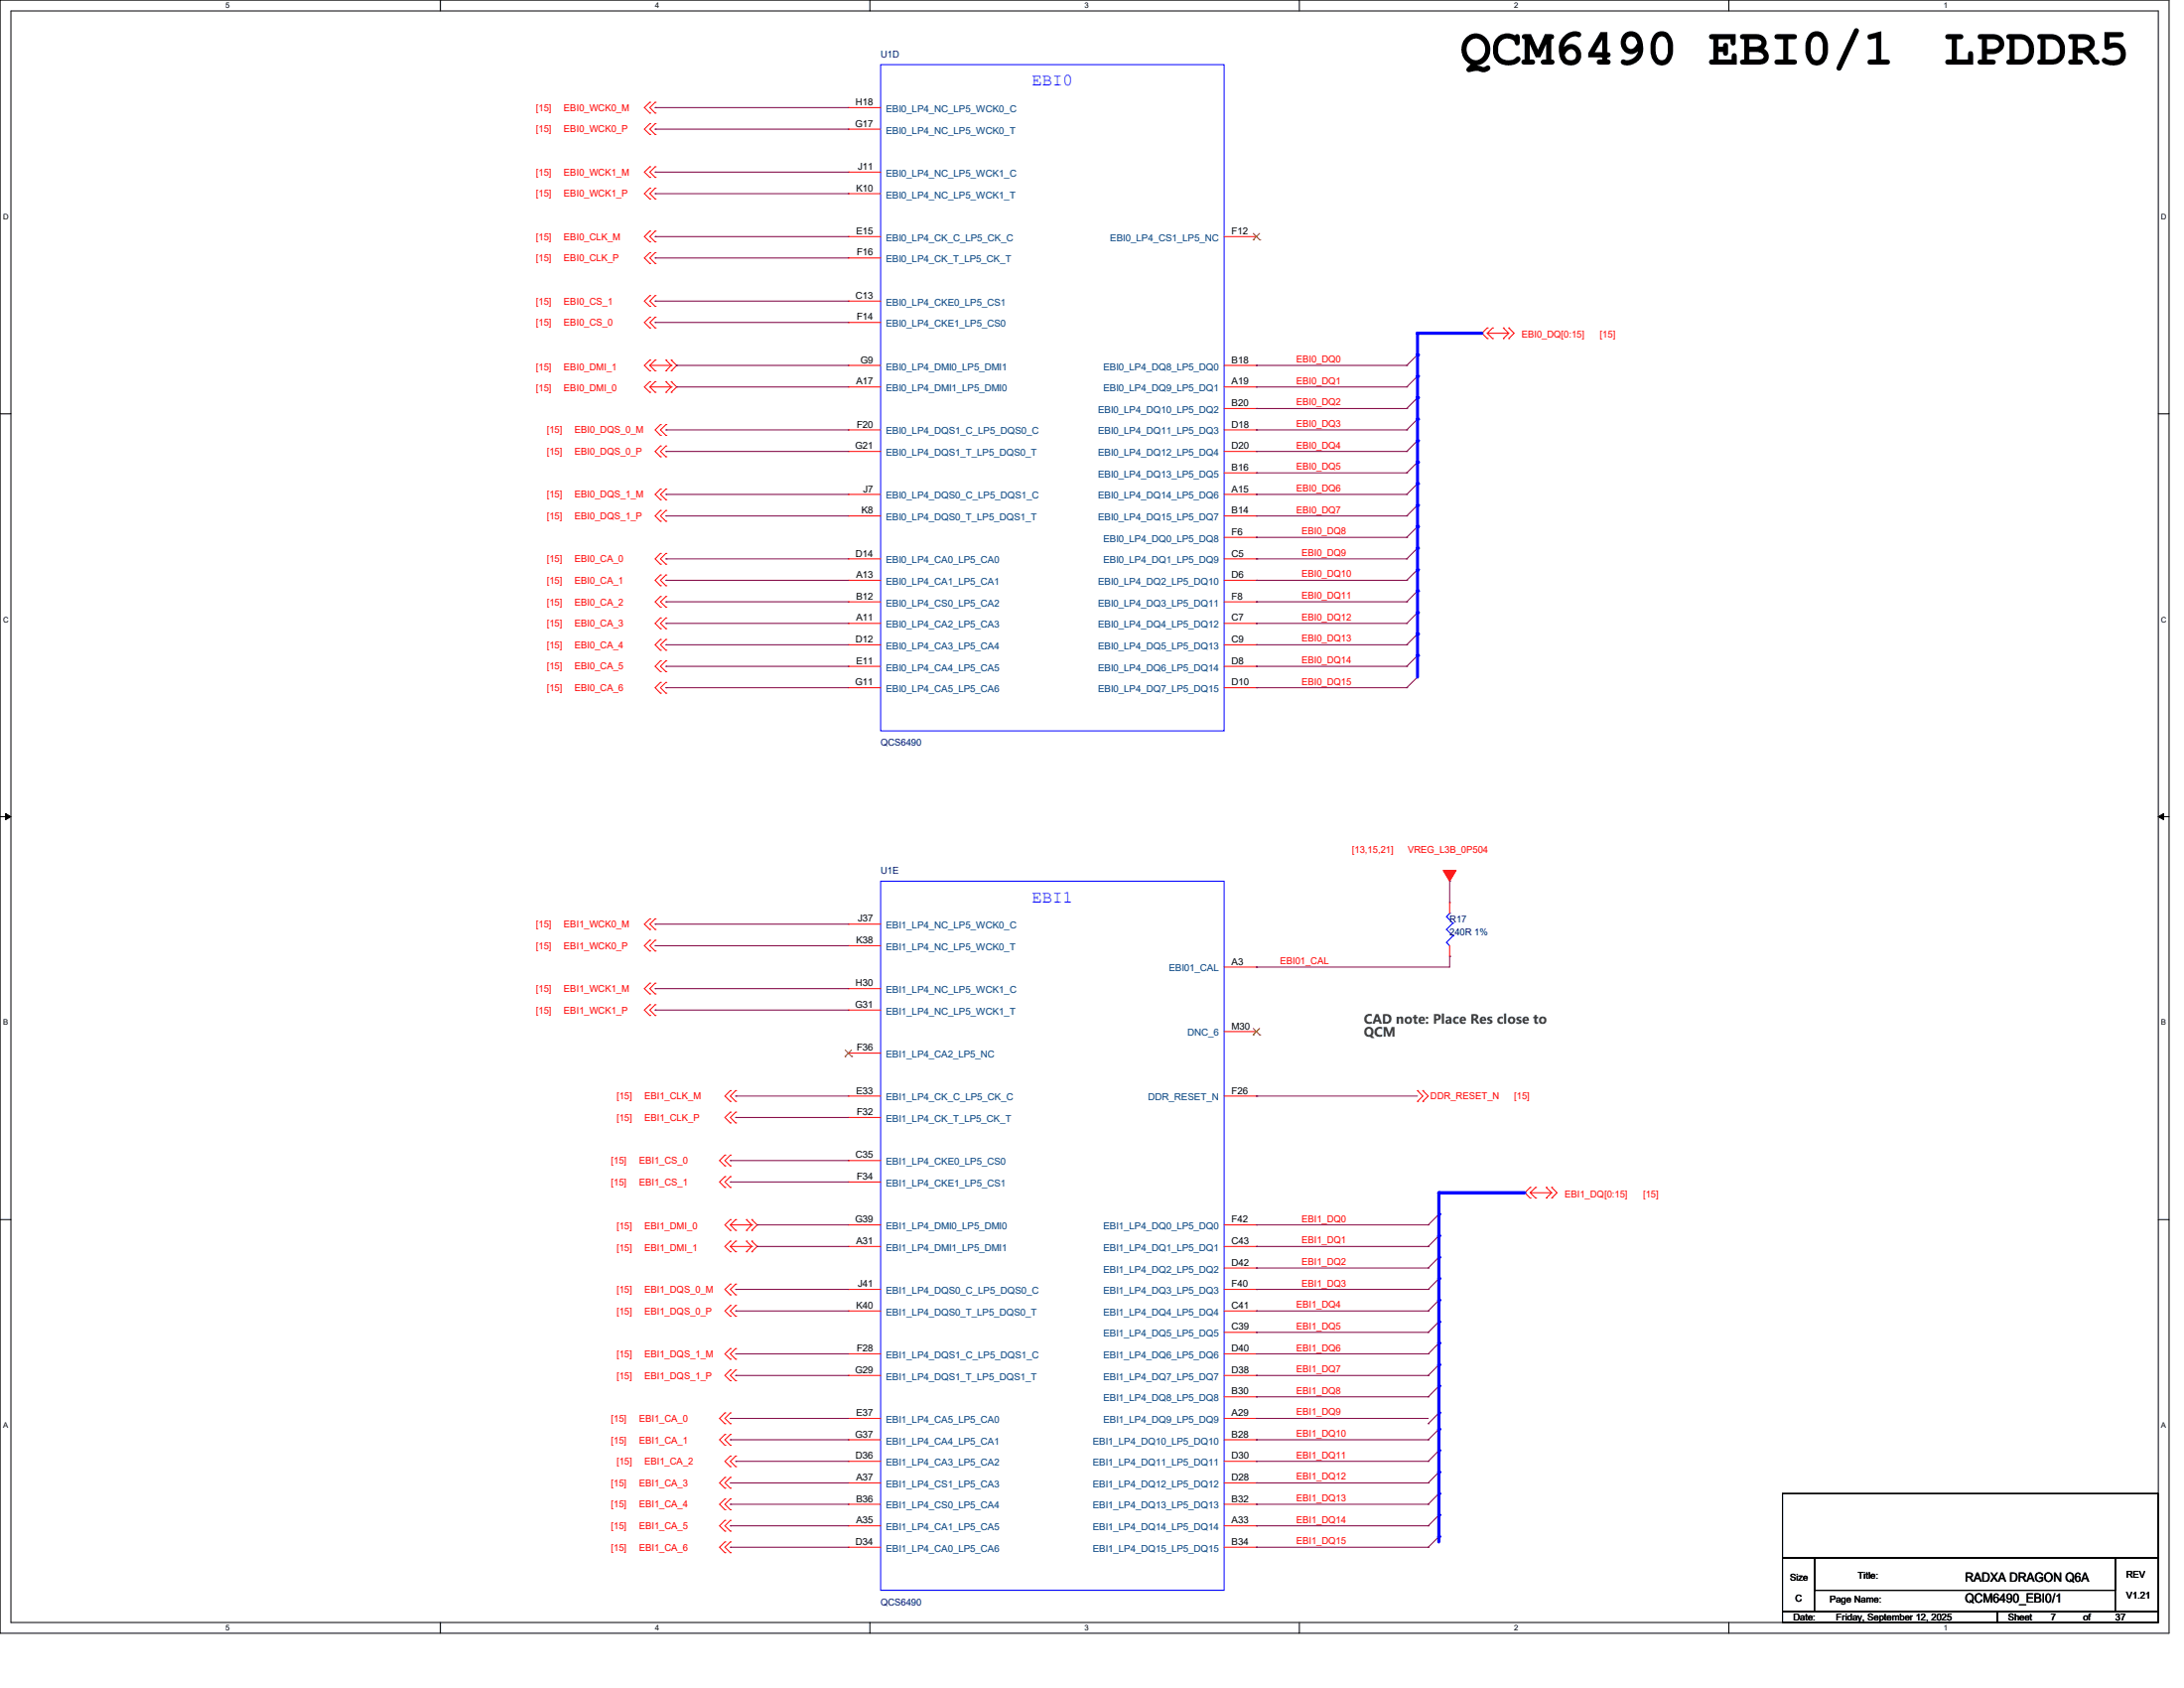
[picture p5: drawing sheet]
<svg xmlns="http://www.w3.org/2000/svg" width="558mm" height="431mm" viewBox="0 0 558 431" stroke-linecap="round" stroke-linejoin="round" font-family="sans-serif">
<g fill="none" stroke="#000" stroke-width=".25">
<path d="M0 0h554.2v417h-554.2zM2.8 2.8h548.6v411.5h-548.6zM112.5 0v2.8M222.2 0v2.8M332 0v2.8M441.7 0v2.8M0 105.7h2.8M551.4 105.7h2.8M0 208.5h2.8M1.4 207.7l1.4 .8-1.4 .8zM551.4 208.5l1.4-.8v1.6zM551.4 208.5h2.8"/>
<path d="M0 311.4h2.8M551.4 311.4h2.8M112.5 414.3v2.7M222.2 414.3v2.7M332 414.3v2.7M441.7 414.3v2.7"/>
</g>
<path d="M1.4 207.7l1.4 .8-1.4 .8zM551.4 208.5l1.4-.8v1.6z" fill="#000"/>
<path d="M368.7 222.2h3.3l-1.6 2.8z" fill-rule="evenodd" fill="#f00"/>
<g fill="none" stroke="#f00" stroke-width=".25">
<path d="M166 26.1h.1M166 28.9h.1M166 31.6h.1M166 34.3h.1M166 26.1l-1.4 1.4 1.4 1.4M166 31.6l-1.4 1.4 1.4 1.3M167.4 26.1h.1M167.4 28.9h.1M167.4 31.6h.1M167.4 34.3h.1M167.4 26.1l-1.4 1.4 1.4 1.4M167.4 31.6l-1.4 1.4 1.4 1.3"/>
<path d="M216.7 27.5h.1M216.7 33h.1M216.7 27.5h8.3M216.7 33h8.3M166 59h.1M166 42.6h.1M166 45.3h.1M166 48h.1M166 50.8h.1M166 59l-1.4 1.4 1.4 1.4M166 42.6l-1.4 1.3 1.4 1.4M166 48l-1.4 1.4 1.4 1.4"/>
<path d="M167.4 59h.1M167.4 42.6h.1M167.4 45.3h.1M167.4 48h.1M167.4 50.8h.1M167.4 59l-1.4 1.4 1.4 1.4M167.4 42.6l-1.4 1.3 1.4 1.4M167.4 48l-1.4 1.4 1.4 1.4M216.7 43.9h.1M216.7 49.4h.1M216.7 43.9h8.3M216.7 49.4h8.3"/>
<path d="M166 61.8h.1M166 64.5h.1M166 67.3h.1M166 75.5h.1M166 78.2h.1M166 64.5l-1.4 1.4 1.4 1.4M166 75.5l-1.4 1.4 1.4 1.3M167.4 61.8h.1M167.4 64.5h.1M167.4 67.3h.1M167.4 75.5h.1M167.4 78.2h.1"/>
<path d="M167.4 64.5l-1.4 1.4 1.4 1.4M167.4 75.5l-1.4 1.4 1.4 1.3M216.7 76.9h.1M216.7 60.4h.1M216.7 65.9h.1M216.7 76.9h8.3M216.7 60.4h8.3M216.7 65.9h8.3M312.8 60.4h8.2M321 60.4h.1M166 81h.1M166 83.7h.1"/>
<path d="M166 97.5h.1M166 91.9h.1M166 94.7h.1M166 81l-1.4 1.3 1.4 1.4M166 97.5l-1.4 1.3 1.4 1.4M166 98.8l1.4 1.4M166 98.8h5.5M166 91.9l-1.4 1.4 1.4 1.4M166 93.3l1.4 1.4M166 93.3h5.5M167.4 81h.1M167.4 83.7h.1"/>
<path d="M167.4 97.5h.1M167.4 91.9h.1M167.4 94.7h.1M167.4 81l-1.4 1.3 1.4 1.4M167.4 97.5l-1.4 1.3M167.4 91.9l-1.4 1.4M170.1 97.5h.1M170.1 91.9h.1M170.1 94.7h.1M170.1 97.5l1.4 1.3M170.1 91.9l1.4 1.4M171.5 97.5h.1"/>
<path d="M171.5 98.8h.1M171.5 94.7h.1M171.5 91.9h.1M171.5 93.3h.1M171.5 97.5l1.4 1.3-1.4 1.4M171.5 98.8l-1.4 1.4M171.5 91.9l1.4 1.4-1.4 1.4M171.5 93.3l-1.4 1.4M216.7 82.3h.1M216.7 93.3h.1M216.7 98.8h.1M216.7 98.8h8.3"/>
<path d="M216.7 93.3h8.3M216.7 82.3h8.3M312.8 98.8h8.2M312.8 93.3h8.2M321 93.3h.1M321 98.8h.1M380 86.4h.1M380 83.7h.1M380 85.1h.1M380 83.7l-1.4 1.4 1.4 1.3M380 85.1l1.3 1.3M380 85.1h5.5"/>
<path d="M381.3 83.7h.1M381.3 86.4h.1M381.3 83.7l-1.3 1.4M384.1 83.7h.1M384.1 86.4h.1M384.1 83.7l1.4 1.4M385.5 83.7h.1M385.5 86.4h.1M385.5 83.7l1.3 1.4-1.3 1.3M385.5 85.1l-1.4 1.3M166 100.2h.1M167.4 100.2h.1"/>
<path d="M168.7 108.4h.1M168.7 111.2h.1M168.7 113.9h.1M168.7 116.6h.1M168.7 108.4l-1.3 1.4 1.3 1.4M168.7 113.9l-1.3 1.4 1.3 1.3M170.1 100.2h.1M170.1 108.4h.1M170.1 111.2h.1M170.1 113.9h.1M170.1 116.6h.1M170.1 108.4l-1.4 1.4 1.4 1.4"/>
<path d="M170.1 113.9l-1.4 1.4 1.4 1.3M171.5 100.2h.1M216.7 115.3h.1M216.7 109.8h.1M216.7 115.3h8.3M216.7 109.8h8.3M312.8 115.3h8.2M312.8 109.8h8.2M312.8 104.3h8.2M321 104.3h.1M321 109.8h.1M321 115.3h.1"/>
<path d="M168.7 124.9h.1M168.7 127.6h.1M168.7 130.3h.1M168.7 133.1h.1M168.7 124.9l-1.3 1.3 1.3 1.4M168.7 130.3l-1.3 1.4 1.3 1.4M170.1 124.9h.1M170.1 127.6h.1M170.1 130.3h.1M170.1 133.1h.1M170.1 124.9l-1.4 1.3 1.4 1.4M170.1 130.3l-1.4 1.4 1.4 1.4"/>
<path d="M216.7 126.2h.1M216.7 131.7h.1M216.7 126.2h8.3M216.7 131.7h8.3M312.8 126.2h8.2M312.8 131.7h8.2M312.8 120.7h8.2M312.8 137.2h8.2M321 120.7h.1M321 126.2h.1M321 131.7h.1M321 137.2h.1"/>
<path d="M168.7 141.3h.1M168.7 144.1h.1M168.7 146.8h.1M168.7 149.6h.1M168.7 152.3h.1M168.7 155h.1M168.7 157.8h.1M168.7 141.3l-1.3 1.4 1.3 1.4M168.7 146.8l-1.3 1.4 1.3 1.4M168.7 152.3l-1.3 1.4 1.3 1.3M168.7 157.8l-1.3 1.4 1.3 1.3M170.1 141.3h.1"/>
<path d="M170.1 144.1h.1M170.1 146.8h.1M170.1 149.6h.1M170.1 152.3h.1M170.1 155h.1M170.1 157.8h.1M170.1 141.3l-1.4 1.4 1.4 1.4M170.1 146.8l-1.4 1.4 1.4 1.4M170.1 152.3l-1.4 1.4 1.4 1.3M170.1 157.8l-1.4 1.4 1.4 1.3M216.7 148.2h.1M216.7 159.2h.1"/>
<path d="M216.7 153.7h.1M216.7 142.7h.1M216.7 148.2h8.3M216.7 159.2h8.3M216.7 153.7h8.3M216.7 142.7h8.3M312.8 148.2h8.2M312.8 159.2h8.2M312.8 153.7h8.2M312.8 142.7h8.2M321 148.2h.1M321 153.7h.1"/>
<path d="M321 159.2h.1M321 142.7h.1M168.7 160.5h.1M168.7 163.3h.1M168.7 166h.1M168.7 168.7h.1M168.7 171.5h.1M168.7 174.2h.1M168.7 177h.1M168.7 163.3l-1.3 1.3 1.3 1.4M168.7 168.7l-1.3 1.4 1.3 1.4M168.7 174.2l-1.3 1.4 1.3 1.4"/>
<path d="M170.1 160.5h.1M170.1 163.3h.1M170.1 166h.1M170.1 168.7h.1M170.1 171.5h.1M170.1 174.2h.1M170.1 177h.1M170.1 163.3l-1.4 1.3 1.4 1.4M170.1 168.7l-1.4 1.4 1.4 1.4M170.1 174.2l-1.4 1.4 1.4 1.4M216.7 164.6h.1M216.7 170.1h.1"/>
<path d="M216.7 175.6h.1M216.7 164.6h8.3M216.7 170.1h8.3M216.7 175.6h8.3M312.8 164.6h8.2M312.8 170.1h8.2M312.8 175.6h8.2M321 164.6h.1M321 170.1h.1M321 175.6h.1M166 234.6h.1M166 237.3h.1"/>
<path d="M166 234.6l-1.4 1.4 1.4 1.3M167.4 234.6h.1M167.4 237.3h.1M167.4 234.6l-1.4 1.4 1.4 1.3M216.7 236h.1M216.7 236h8.3M368.7 222.2h3.3l-1.6 2.8zM370.4 230.5h.1M370.4 230.5v2.7M166 240.1h.1M166 242.8h.1M166 251h.1"/>
<path d="M166 253.8h.1M166 256.5h.1M166 259.3h.1M166 256.5l-1.4 1.4 1.4 1.4M166 240.1l-1.4 1.4 1.4 1.3M166 251l-1.4 1.4 1.4 1.4M167.4 240.1h.1M167.4 242.8h.1M167.4 251h.1M167.4 253.8h.1M167.4 256.5h.1M167.4 259.3h.1"/>
<path d="M167.4 240.1l-1.4 1.4 1.4 1.3M167.4 251l-1.4 1.4 1.4 1.4M167.4 256.5l-1.4 1.4 1.4 1.4M216.7 241.5h.1M216.7 252.4h.1M216.7 257.9h.1M216.7 241.5h8.3M216.7 252.4h8.3M216.7 257.9h8.3M312.8 246.9h8.2M321 246.9h.1M370.4 244.2h.1"/>
<path d="M370.4 241.5v2.7M186.6 278.5h.1M186.6 278.5l-1.4 1.4 1.4 1.3M188 278.5h.1M188 278.5l-1.4 1.4 1.4 1.3M216.7 279.9h.1M216.7 268.9h.1M216.7 279.9h8.3M216.7 268.9h8.3M312.8 279.9h8.2M312.8 263.4h8.2M321 263.4h.1"/>
<path d="M321 279.9h.1M362.2 278.5h.1M362.2 278.5l1.3 1.4-1.3 1.3M363.5 278.5h.1M363.5 278.5l1.4 1.4-1.4 1.3M185.2 294.9h.1M185.2 297.7h.1M185.2 294.9l-1.3 1.4 1.3 1.4M186.6 281.2h.1M186.6 284h.1M186.6 286.7h.1M186.6 294.9h.1"/>
<path d="M186.6 297.7h.1M186.6 284l-1.4 1.3 1.4 1.4M186.6 294.9l-1.4 1.4 1.4 1.4M188 281.2h.1M188 284h.1M188 286.7h.1M188 284l-1.4 1.3 1.4 1.4M216.7 296.3h.1M216.7 285.3h.1M216.7 296.3h8.3M216.7 285.3h8.3M362.2 281.2h.1"/>
<path d="M363.5 281.2h.1M185.2 300.4h.1M185.2 303.2h.1M185.2 300.4l-1.3 1.4 1.3 1.4M186.6 316.9h.1M186.6 319.6h.1M186.6 311.4h.1M186.6 314.2h.1M186.6 300.4h.1M186.6 303.2h.1M186.6 316.9l-1.4 1.4 1.4 1.3M186.6 318.3l1.4 1.3"/>
<path d="M186.6 318.3h5.5M186.6 311.4l-1.4 1.4 1.4 1.4M186.6 312.8l1.4 1.4M186.6 312.8h5.5M186.6 300.4l-1.4 1.4 1.4 1.4M188 316.9h.1M188 319.6h.1M188 311.4h.1M188 314.2h.1M188 316.9l-1.4 1.4M188 311.4l-1.4 1.4M190.7 316.9h.1"/>
<path d="M190.7 319.6h.1M190.7 311.4h.1M190.7 314.2h.1M190.7 316.9l1.4 1.4M190.7 311.4l1.4 1.4M192.1 319.6h.1M192.1 316.9h.1M192.1 318.3h.1M192.1 314.2h.1M192.1 311.4h.1M192.1 312.8h.1M192.1 316.9l1.4 1.4-1.4 1.3"/>
<path d="M192.1 318.3l-1.4 1.3M192.1 311.4l1.4 1.4-1.4 1.4M192.1 312.8l-1.4 1.4M216.7 301.8h.1M216.7 312.8h.1M216.7 318.3h.1M216.7 318.3h8.3M216.7 312.8h8.3M216.7 301.8h8.3M312.8 318.3h8.2M312.8 312.8h8.2M321 312.8h.1"/>
<path d="M321 318.3h.1M390.9 305.9h.1M390.9 303.2h.1M390.9 304.5h.1M390.9 303.2l-1.3 1.3 1.3 1.4M390.9 304.5l1.4 1.4M390.9 304.5h5.6M392.3 303.2h.1M392.3 305.9h.1M392.3 303.2l-1.4 1.3M395.1 303.2h.1M395.1 305.9h.1"/>
<path d="M395.1 303.2l1.4 1.3M396.5 303.2h.1M396.5 305.9h.1M396.5 303.2l1.3 1.3-1.3 1.4M396.5 304.5l-1.4 1.4M186.6 327.9h.1M186.6 330.6h.1M186.6 333.3h.1M186.6 336.1h.1M186.6 327.9l-1.4 1.3 1.4 1.4M186.6 333.3l-1.4 1.4 1.4 1.4M188 327.9h.1"/>
<path d="M188 330.6h.1M188 333.3h.1M188 336.1h.1M188 327.9l-1.4 1.3 1.4 1.4M188 333.3l-1.4 1.4 1.4 1.4M216.7 334.7h.1M216.7 329.2h.1M216.7 334.7h8.3M216.7 329.2h8.3M312.8 334.7h8.2M312.8 329.2h8.2M312.8 323.8h8.2"/>
<path d="M321 323.8h.1M321 329.2h.1M321 334.7h.1M186.6 344.3h.1M186.6 347h.1M186.6 349.8h.1M186.6 352.6h.1M186.6 344.3l-1.4 1.4 1.4 1.3M186.6 349.8l-1.4 1.4 1.4 1.4M188 344.3h.1M188 347h.1M188 349.8h.1"/>
<path d="M188 352.6h.1M188 344.3l-1.4 1.4 1.4 1.3M188 349.8l-1.4 1.4 1.4 1.4M216.7 345.7h.1M216.7 351.2h.1M216.7 345.7h8.3M216.7 351.2h8.3M312.8 345.7h8.2M312.8 351.2h8.2M312.8 340.2h8.2M312.8 356.7h8.2M321 340.2h.1"/>
<path d="M321 345.7h.1M321 351.2h.1M321 356.7h.1M185.2 360.8h.1M185.2 363.5h.1M185.2 366.3h.1M185.2 369h.1M185.2 377.2h.1M185.2 380h.1M185.2 360.8l-1.3 1.4 1.3 1.3M185.2 366.3l-1.3 1.3 1.3 1.4M185.2 377.2l-1.3 1.4 1.3 1.4"/>
<path d="M186.6 360.8h.1M186.6 363.5h.1M186.6 366.3h.1M186.6 369h.1M186.6 371.8h.1M186.6 374.5h.1M186.6 377.2h.1M186.6 380h.1M186.6 360.8l-1.4 1.4 1.4 1.3M186.6 366.3l-1.4 1.3 1.4 1.4M186.6 371.8l-1.4 1.3 1.4 1.4M186.6 377.2l-1.4 1.4 1.4 1.4"/>
<path d="M188 371.8h.1M188 374.5h.1M188 371.8l-1.4 1.3 1.4 1.4M216.7 367.6h.1M216.7 378.6h.1M216.7 373.1h.1M216.7 362.2h.1M216.7 367.6h8.3M216.7 378.6h8.3M216.7 373.1h8.3M216.7 362.2h8.3M312.8 367.6h8.2"/>
<path d="M312.8 378.6h8.2M312.8 373.1h8.2M312.8 362.2h8.2M321 367.6h.1M321 373.1h.1M321 378.6h.1M321 362.2h.1M185.2 382.7h.1M185.2 385.5h.1M185.2 388.2h.1M185.2 390.9h.1M185.2 393.7h.1"/>
<path d="M185.2 396.5h.1M185.2 382.7l-1.3 1.4 1.3 1.4M185.2 388.2l-1.3 1.4 1.3 1.3M185.2 393.7l-1.3 1.4 1.3 1.4M186.6 382.7h.1M186.6 385.5h.1M186.6 388.2h.1M186.6 390.9h.1M186.6 393.7h.1M186.6 396.5h.1M186.6 382.7l-1.4 1.4 1.4 1.4M186.6 388.2l-1.4 1.4 1.4 1.3"/>
<path d="M186.6 393.7l-1.4 1.4 1.4 1.4M216.7 384.1h.1M216.7 389.6h.1M216.7 395.1h.1M216.7 384.1h8.3M216.7 389.6h8.3M216.7 395.1h8.3M312.8 384.1h8.2M312.8 389.6h8.2M312.8 395.1h8.2M321 384.1h.1M321 389.6h.1"/>
<path d="M321 395.1h.1"/>
</g>
<g fill="none" stroke="#800040" stroke-width=".25">
<path d="M359.4 93.3h.1M359.4 98.8h.1M362.2 90.6l-2.8 2.7M362.2 96.1l-2.8 2.7M359.4 104.3h.1M359.4 109.8h.1M359.4 115.3h.1M362.2 101.6l-2.8 2.7M362.2 107l-2.8 2.8M362.2 112.5l-2.8 2.8M362.2 118l-2.8 2.7M359.4 120.7h.1"/>
<path d="M359.4 126.2h.1M359.4 131.7h.1M359.4 137.2h.1M362.2 123.5l-2.8 2.7M362.2 129l-2.8 2.7M362.2 134.4l-2.8 2.8M362.2 140l-2.8 2.7M359.4 142.7h.1M359.4 148.2h.1M359.4 153.7h.1M359.4 159.2h.1M362.2 145.5l-2.8 2.7"/>
<path d="M362.2 150.9l-2.8 2.8M362.2 156.4l-2.8 2.8M359.4 164.6h.1M359.4 170.1h.1M359.4 175.6h.1M362.2 161.9l-2.8 2.7M362.2 167.4l-2.8 2.7M362.2 172.9l-2.8 2.7M370.4 225h.1M370.4 225v5.5M321 246.9h.1M321 246.9h49.4"/>
<path d="M321 312.8h.1M321 312.8h43.9M364.9 318.3h.1M364.9 312.8h.1M367.6 315.5l-2.7 2.8M367.6 310l-2.7 2.8M364.9 323.8h.1M364.9 329.2h.1M364.9 334.7h.1M367.6 321l-2.7 2.8M367.6 326.5l-2.7 2.7M367.6 332l-2.7 2.7"/>
<path d="M367.6 337.5l-2.7 2.7M364.9 340.2h.1M364.9 345.7h.1M364.9 351.2h.1M364.9 356.7h.1M367.6 342.9l-2.7 2.8M367.6 348.4l-2.7 2.8M367.6 353.9l-2.7 2.8M364.9 363.5h.1M364.9 367.6h.1M364.9 373.1h.1M364.9 378.6h.1"/>
<path d="M367.6 360.8l-2.7 2.7M367.6 364.9l-2.7 2.7M367.6 370.4l-2.7 2.7M367.6 375.9l-2.7 2.7M364.9 384.1h.1M364.9 389.6h.1M364.9 395.1h.1M367.6 381.3l-2.7 2.8M367.6 386.8l-2.7 2.8M367.6 392.3l-2.7 2.8"/>
</g>
<path d="M455.4 381.3h96v16.5h-96zM455.4 397.8h8.2v13.7h-8.2zM463.6 397.8h76.9v8.3h-76.9zM540.5 397.8h10.9v13.7h-10.9zM455.4 411.5h54.9v2.8h-54.9zM463.6 411.5h82.3M510.3 411.5h41.1v2.8h-41.1zM545.9 411.5h.1" fill="none" stroke="#000" stroke-width=".25"/>
<g fill="none" stroke="#00f" stroke-width=".25">
<path d="M225 16.5h87.8v170.1h-87.8zM225 225h87.8v181.1h-87.8zM369.6 237.3h.1M369.6 234.1h.1M369.6 237.3l1.6 1.7M369.6 234.1l1.6 1.6M370.4 233.2h.1M370.4 233.2l-.8 .9M371.2 239h.1M371.2 235.7h.1M371.2 239l-1.6 1.6M371.2 235.7l-1.6 1.6"/>
<path d="M369.6 240.6h.1M369.6 240.6l.8 .9"/>
</g>
<path d="M320.2 59.6l1.7 1.7M321.8 59.6l-1.6 1.7M320.2 61.3h.1M321.9 61.3h.1M215.9 269.7h.1M215.9 268.1l1.7 1.6M217.6 268.1l-1.7 1.6M217.6 269.7h.1M320.2 264.2h.1M320.2 262.6l1.7 1.6M321.8 262.6l-1.6 1.6M321.9 264.2h.1" fill="none" stroke="#804000" stroke-width=".25"/>
<path d="M362.2 85.1h16.4" fill="none" stroke="#00f" stroke-width=".8"/>
<circle cx="362.2" cy="85.1" r=".4" fill="#00f"/>
<path d="M362.2 85.1v5.5" fill="none" stroke="#00f" stroke-width=".8"/>
<circle cx="362.2" cy="85.1" r=".4" fill="#00f"/>
<path d="M362.2 90.6v5.5" fill="none" stroke="#00f" stroke-width=".8"/>
<circle cx="362.2" cy="90.6" r=".4" fill="#00f"/>
<path d="M362.2 96.1v5.5" fill="none" stroke="#00f" stroke-width=".8"/>
<circle cx="362.2" cy="96.1" r=".4" fill="#00f"/>
<path d="M362.2 101.6v5.4" fill="none" stroke="#00f" stroke-width=".8"/>
<circle cx="362.2" cy="101.6" r=".4" fill="#00f"/>
<path d="M362.2 107v5.5" fill="none" stroke="#00f" stroke-width=".8"/>
<circle cx="362.2" cy="107" r=".4" fill="#00f"/>
<path d="M362.2 118v5.5" fill="none" stroke="#00f" stroke-width=".8"/>
<circle cx="362.2" cy="118" r=".4" fill="#00f"/>
<path d="M362.2 129v5.4" fill="none" stroke="#00f" stroke-width=".8"/>
<circle cx="362.2" cy="129" r=".4" fill="#00f"/>
<path d="M362.2 150.9v5.5" fill="none" stroke="#00f" stroke-width=".8"/>
<circle cx="362.2" cy="150.9" r=".4" fill="#00f"/>
<path d="M362.2 161.9v5.5" fill="none" stroke="#00f" stroke-width=".8"/>
<circle cx="362.2" cy="161.9" r=".4" fill="#00f"/>
<path d="M367.6 304.5v5.5" fill="none" stroke="#00f" stroke-width=".8"/>
<circle cx="367.6" cy="304.5" r=".4" fill="#00f"/>
<path d="M367.6 304.5h22" fill="none" stroke="#00f" stroke-width=".8"/>
<circle cx="367.6" cy="304.5" r=".4" fill="#00f"/>
<path d="M367.6 315.5v5.5" fill="none" stroke="#00f" stroke-width=".8"/>
<circle cx="367.6" cy="315.5" r=".4" fill="#00f"/>
<path d="M367.6 321v5.5" fill="none" stroke="#00f" stroke-width=".8"/>
<circle cx="367.6" cy="321" r=".4" fill="#00f"/>
<path d="M367.6 326.5v5.5" fill="none" stroke="#00f" stroke-width=".8"/>
<circle cx="367.6" cy="326.5" r=".4" fill="#00f"/>
<path d="M367.6 337.5v5.4" fill="none" stroke="#00f" stroke-width=".8"/>
<circle cx="367.6" cy="337.5" r=".4" fill="#00f"/>
<path d="M367.6 348.4v5.5" fill="none" stroke="#00f" stroke-width=".8"/>
<circle cx="367.6" cy="348.4" r=".4" fill="#00f"/>
<path d="M367.6 360.8v4.1" fill="none" stroke="#00f" stroke-width=".8"/>
<circle cx="367.6" cy="360.8" r=".4" fill="#00f"/>
<path d="M367.6 370.4v5.5" fill="none" stroke="#00f" stroke-width=".8"/>
<circle cx="367.6" cy="370.4" r=".4" fill="#00f"/>
<path d="M367.6 381.3v5.5" fill="none" stroke="#00f" stroke-width=".8"/>
<circle cx="367.6" cy="381.3" r=".4" fill="#00f"/>
<path d="M367.6 310v5.5" fill="none" stroke="#00f" stroke-width=".8"/>
<circle cx="367.6" cy="310" r=".4" fill="#00f"/>
<g fill="none" stroke="#800040" stroke-width=".25">
<path d="M321 318.3h.1M321 318.3h43.9M321 323.8h.1M321 329.2h.1M321 334.7h.1M321 323.8h43.9M321 329.2h43.9M321 334.7h43.9M321 340.2h.1M321 345.7h.1M321 351.2h.1M321 356.7h.1"/>
<path d="M321 340.2h43.9M321 345.7h43.9M321 351.2h43.9M321 356.7h43.9M321 362.2h.1M321 367.6h.1M321 373.1h.1M321 378.6h.1M321 362.2h43.9M321 367.6h43.9M321 373.1h43.9M321 378.6h43.9"/>
<path d="M321 384.1h.1M321 389.6h.1M321 395.1h.1M321 384.1h43.9M321 389.6h43.9M321 395.1h43.9"/>
</g>
<path d="M362.2 112.5v5.5" fill="none" stroke="#00f" stroke-width=".8"/>
<circle cx="362.2" cy="112.5" r=".4" fill="#00f"/>
<path d="M362.2 123.5v5.5" fill="none" stroke="#00f" stroke-width=".8"/>
<circle cx="362.2" cy="123.5" r=".4" fill="#00f"/>
<path d="M362.2 134.4v5.6" fill="none" stroke="#00f" stroke-width=".8"/>
<circle cx="362.2" cy="134.4" r=".4" fill="#00f"/>
<path d="M362.2 140v5.5" fill="none" stroke="#00f" stroke-width=".8"/>
<circle cx="362.2" cy="140" r=".4" fill="#00f"/>
<path d="M362.2 145.5v5.4" fill="none" stroke="#00f" stroke-width=".8"/>
<circle cx="362.2" cy="145.5" r=".4" fill="#00f"/>
<path d="M362.2 156.4v5.5" fill="none" stroke="#00f" stroke-width=".8"/>
<circle cx="362.2" cy="156.4" r=".4" fill="#00f"/>
<path d="M362.2 167.4v5.5" fill="none" stroke="#00f" stroke-width=".8"/>
<circle cx="362.2" cy="167.4" r=".4" fill="#00f"/>
<path d="M367.6 332v5.5" fill="none" stroke="#00f" stroke-width=".8"/>
<circle cx="367.6" cy="332" r=".4" fill="#00f"/>
<path d="M367.6 342.9v5.5" fill="none" stroke="#00f" stroke-width=".8"/>
<circle cx="367.6" cy="342.9" r=".4" fill="#00f"/>
<path d="M367.6 353.9v6.9" fill="none" stroke="#00f" stroke-width=".8"/>
<circle cx="367.6" cy="353.9" r=".4" fill="#00f"/>
<path d="M367.6 364.9v5.5" fill="none" stroke="#00f" stroke-width=".8"/>
<circle cx="367.6" cy="364.9" r=".4" fill="#00f"/>
<path d="M367.6 375.9v5.4" fill="none" stroke="#00f" stroke-width=".8"/>
<circle cx="367.6" cy="375.9" r=".4" fill="#00f"/>
<path d="M367.6 386.8v5.5" fill="none" stroke="#00f" stroke-width=".8"/>
<circle cx="367.6" cy="386.8" r=".4" fill="#00f"/>
<g fill="none" stroke="#800040" stroke-width=".25">
<path d="M167.4 60.4h.1M167.4 65.9h.1M167.4 76.9h.1M167.4 60.4h49.3M167.4 65.9h49.3M167.4 76.9h49.3M167.4 82.3h.1M167.4 82.3h49.3M170.1 142.7h.1M170.1 148.2h.1M170.1 153.7h.1M170.1 159.2h.1"/>
<path d="M170.1 142.7h46.6M170.1 148.2h46.6M170.1 153.7h46.6M170.1 159.2h46.6M170.1 164.6h.1M170.1 170.1h.1M170.1 175.6h.1M170.1 164.6h46.6M170.1 170.1h46.6M170.1 175.6h46.6M370.4 244.2h.1M370.4 244.2v2.7"/>
<path d="M188 279.9h.1M188 279.9h28.7M321 279.9h.1M321 279.9h41.2M188 285.3h.1M188 285.3h28.7M193.5 318.3h.1M193.5 312.8h.1M193.5 318.3h23.2M193.5 312.8h23.2M188 329.2h.1M188 334.7h.1"/>
<path d="M188 329.2h28.7M188 334.7h28.7M188 345.7h.1M188 351.2h.1M188 345.7h28.7M188 351.2h28.7"/>
</g>
<path d="M367.6 392.3v1.4" fill="none" stroke="#00f" stroke-width=".8"/>
<circle cx="367.6" cy="392.3" r=".4" fill="#00f"/>
<g fill="none" stroke="#800040" stroke-width=".25">
<path d="M167.4 27.5h.1M167.4 33h.1M167.4 27.5h49.3M167.4 33h49.3M167.4 43.9h.1M167.4 49.4h.1M167.4 43.9h49.3M167.4 49.4h49.3M172.9 98.8h.1M172.9 93.3h.1M172.9 93.3h43.8M172.9 98.8h43.8"/>
<path d="M321 93.3h.1M321 98.8h.1M321 93.3h38.4M321 98.8h38.4M170.1 109.8h.1M170.1 115.3h.1M170.1 109.8h46.6M170.1 115.3h46.6M321 104.3h.1M321 109.8h.1M321 115.3h.1M321 104.3h38.4"/>
<path d="M321 109.8h38.4M321 115.3h38.4M170.1 126.2h.1M170.1 131.7h.1M170.1 126.2h46.6M170.1 131.7h46.6M321 120.7h.1M321 126.2h.1M321 131.7h.1M321 137.2h.1M321 120.7h38.4M321 126.2h38.4"/>
<path d="M321 131.7h38.4M321 137.2h38.4M321 153.7h.1M321 148.2h.1M321 142.7h.1M321 159.2h.1M321 153.7h38.4M321 148.2h38.4M321 142.7h38.4M321 159.2h38.4M321 175.6h.1M321 170.1h.1"/>
<path d="M321 164.6h.1M321 175.6h38.4M321 170.1h38.4M321 164.6h38.4M167.4 236h.1M167.4 236h49.3M167.4 241.5h.1M167.4 252.4h.1M167.4 257.9h.1M167.4 241.5h49.3M167.4 252.4h49.3M167.4 257.9h49.3"/>
<path d="M186.6 296.3h.1M186.6 296.3h30.1M186.6 301.8h.1M186.6 301.8h30.1M186.6 362.2h.1M186.6 367.6h.1M186.6 378.6h.1M186.6 362.2h30.1M186.6 367.6h30.1M186.6 378.6h30.1M188 373.1h.1M188 373.1h28.7"/>
<path d="M186.6 384.1h.1M186.6 389.6h.1M186.6 395.1h.1M186.6 384.1h30.1M186.6 389.6h30.1M186.6 395.1h30.1"/>
</g>
<g font-size="13.2">
<text x="373.1" y="16.5">QCM6490 EBI0/1</text>
<text x="496.6" y="16.5">LPDDR5</text>
</g>
<g font-size="4.4" fill="#00f">
<text x="263.7" y="21.9">EBI0</text>
<text x="263.7" y="230.4">EBI1</text>
</g>
<g font-size="3.3" fill="#008000">
<text x="348.4" y="261.4">CAD note: Place Res close to</text>
<text x="348.4" y="264.6">QCM</text>
</g>
<g font-size="3.3">
<text x="502.1" y="403.8">RADXA DRAGON Q6A</text>
<text x="502.1" y="409.3">QCM6490_EBI0/1</text>
</g>
<g font-size="2.5" fill="#000080">
<text x="225" y="14.6">U1D</text>
<text x="225" y="190.5">QCS6490</text>
<text x="225" y="223.1">U1E</text>
<text x="370.4" y="235.5">R17</text>
<text x="370.4" y="238.8">240R 1%</text>
<text x="225" y="409.9">QCS6490</text>
</g>
<g font-size="2.5" fill="#f00">
<text x="136.9" y="28.4">[15]</text>
<text x="144.1" y="28.4">EBI0_WCK0_M</text>
<text x="136.9" y="33.8">[15]</text>
<text x="144.1" y="33.8">EBI0_WCK0_P</text>
<text x="136.9" y="44.8">[15]</text>
<text x="144.1" y="44.8">EBI0_WCK1_M</text>
<text x="136.9" y="50.3">[15]</text>
<text x="144.1" y="50.3">EBI0_WCK1_P</text>
<text x="136.9" y="61.3">[15]</text>
<text x="144.1" y="61.3">EBI0_CLK_M</text>
<text x="136.9" y="66.8">[15]</text>
<text x="144.1" y="66.8">EBI0_CLK_P</text>
<text x="136.9" y="77.7">[15]</text>
<text x="144.1" y="77.7">EBI0_CS_1</text>
<text x="136.9" y="83.2">[15]</text>
<text x="144.1" y="83.2">EBI0_CS_0</text>
<text x="388.7" y="86.2">EBI0_DQ[0:15]</text>
<text x="408.8" y="86.2">[15]</text>
<text x="136.9" y="94.4">[15]</text>
<text x="144.1" y="94.4">EBI0_DMI_1</text>
<text x="331.2" y="92.5">EBI0_DQ0</text>
<text x="136.9" y="99.9">[15]</text>
<text x="144.1" y="99.9">EBI0_DMI_0</text>
<text x="331.2" y="98">EBI0_DQ1</text>
<text x="331.2" y="103.5">EBI0_DQ2</text>
<text x="139.7" y="110.7">[15]</text>
<text x="146.8" y="110.7">EBI0_DQS_0_M</text>
<text x="331.2" y="109">EBI0_DQ3</text>
<text x="139.7" y="116.1">[15]</text>
<text x="146.8" y="116.1">EBI0_DQS_0_P</text>
<text x="331.2" y="114.5">EBI0_DQ4</text>
<text x="331.2" y="120">EBI0_DQ5</text>
<text x="331.2" y="125.5">EBI0_DQ6</text>
<text x="139.7" y="127.1">[15]</text>
<text x="146.8" y="127.1">EBI0_DQS_1_M</text>
<text x="331.2" y="131">EBI0_DQ7</text>
<text x="139.7" y="132.6">[15]</text>
<text x="146.8" y="132.6">EBI0_DQS_1_P</text>
<text x="332.5" y="136.4">EBI0_DQ8</text>
<text x="139.7" y="143.6">[15]</text>
<text x="146.8" y="143.6">EBI0_CA_0</text>
<text x="332.5" y="141.9">EBI0_DQ9</text>
<text x="139.7" y="149.1">[15]</text>
<text x="146.8" y="149.1">EBI0_CA_1</text>
<text x="332.5" y="147.4">EBI0_DQ10</text>
<text x="139.7" y="154.6">[15]</text>
<text x="146.8" y="154.6">EBI0_CA_2</text>
<text x="332.5" y="152.9">EBI0_DQ11</text>
<text x="139.7" y="160">[15]</text>
<text x="146.8" y="160">EBI0_CA_3</text>
<text x="332.5" y="158.4">EBI0_DQ12</text>
<text x="139.7" y="165.5">[15]</text>
<text x="146.8" y="165.5">EBI0_CA_4</text>
<text x="332.5" y="163.9">EBI0_DQ13</text>
<text x="139.7" y="171">[15]</text>
<text x="146.8" y="171">EBI0_CA_5</text>
<text x="332.5" y="169.4">EBI0_DQ14</text>
<text x="139.7" y="176.5">[15]</text>
<text x="146.8" y="176.5">EBI0_CA_6</text>
<text x="332.5" y="174.8">EBI0_DQ15</text>
<text x="345.4" y="217.9">[13,15,21]</text>
<text x="359.7" y="217.9">VREG_L3B_0P504</text>
<text x="136.9" y="236.9">[15]</text>
<text x="144.1" y="236.9">EBI1_WCK0_M</text>
<text x="136.9" y="242.3">[15]</text>
<text x="144.1" y="242.3">EBI1_WCK0_P</text>
<text x="327" y="246.2">EBI01_CAL</text>
<text x="136.9" y="253.3">[15]</text>
<text x="144.1" y="253.3">EBI1_WCK1_M</text>
<text x="136.9" y="258.8">[15]</text>
<text x="144.1" y="258.8">EBI1_WCK1_P</text>
<text x="157.5" y="280.7">[15]</text>
<text x="164.6" y="280.7">EBI1_CLK_M</text>
<text x="365.5" y="280.7">DDR_RESET_N</text>
<text x="386.8" y="280.7">[15]</text>
<text x="157.5" y="286.2">[15]</text>
<text x="164.6" y="286.2">EBI1_CLK_P</text>
<text x="156.1" y="297.2">[15]</text>
<text x="163.3" y="297.2">EBI1_CS_0</text>
<text x="156.1" y="302.7">[15]</text>
<text x="163.3" y="302.7">EBI1_CS_1</text>
<text x="399.8" y="305.7">EBI1_DQ[0:15]</text>
<text x="419.8" y="305.7">[15]</text>
<text x="332.5" y="312">EBI1_DQ0</text>
<text x="157.5" y="313.9">[15]</text>
<text x="164.6" y="313.9">EBI1_DMI_0</text>
<text x="332.5" y="317.5">EBI1_DQ1</text>
<text x="157.5" y="319.4">[15]</text>
<text x="164.6" y="319.4">EBI1_DMI_1</text>
<text x="332.5" y="323">EBI1_DQ2</text>
<text x="332.5" y="328.5">EBI1_DQ3</text>
<text x="157.5" y="330.1">[15]</text>
<text x="157.5" y="335.6">[15]</text>
<text x="164.6" y="330.1">EBI1_DQS_0_M</text>
<text x="164.6" y="335.6">EBI1_DQS_0_P</text>
<text x="331.2" y="334">EBI1_DQ4</text>
<text x="331.2" y="339.4">EBI1_DQ5</text>
<text x="157.5" y="346.6">[15]</text>
<text x="164.6" y="346.6">EBI1_DQS_1_M</text>
<text x="331.2" y="344.9">EBI1_DQ6</text>
<text x="157.5" y="352">[15]</text>
<text x="164.6" y="352">EBI1_DQS_1_P</text>
<text x="331.2" y="350.4">EBI1_DQ7</text>
<text x="331.2" y="355.9">EBI1_DQ8</text>
<text x="156.1" y="363">[15]</text>
<text x="163.3" y="363">EBI1_CA_0</text>
<text x="331.2" y="361.4">EBI1_DQ9</text>
<text x="156.1" y="368.5">[15]</text>
<text x="163.3" y="368.5">EBI1_CA_1</text>
<text x="331.2" y="366.9">EBI1_DQ10</text>
<text x="157.5" y="374">[15]</text>
<text x="164.6" y="374">EBI1_CA_2</text>
<text x="331.2" y="372.4">EBI1_DQ11</text>
<text x="331.2" y="377.9">EBI1_DQ12</text>
<text x="156.1" y="379.5">[15]</text>
<text x="163.3" y="379.5">EBI1_CA_3</text>
<text x="331.2" y="383.3">EBI1_DQ13</text>
<text x="156.1" y="385">[15]</text>
<text x="163.3" y="385">EBI1_CA_4</text>
<text x="331.2" y="388.8">EBI1_DQ14</text>
<text x="156.1" y="390.4">[15]</text>
<text x="156.1" y="395.9">[15]</text>
<text x="163.3" y="390.4">EBI1_CA_5</text>
<text x="163.3" y="395.9">EBI1_CA_6</text>
<text x="331.2" y="394.3">EBI1_DQ15</text>
</g>
<g font-size="2.5">
<text x="218.6" y="26.9">H18</text>
<text x="218.5" y="32.4">G17</text>
<text x="219.2" y="43.3">J11</text>
<text x="218.7" y="48.9">K10</text>
<text x="218.7" y="59.8">E15</text>
<text x="314.7" y="59.8">F12</text>
<text x="218.9" y="65.3">F16</text>
<text x="218.6" y="76.3">C13</text>
<text x="218.9" y="81.7">F14</text>
<text x="219.8" y="92.7">G9</text>
<text x="314.7" y="92.7">B18</text>
<text x="218.7" y="98.2">A17</text>
<text x="314.7" y="98.2">A19</text>
<text x="314.7" y="103.7">B20</text>
<text x="218.9" y="109.2">F20</text>
<text x="314.7" y="109.2">D18</text>
<text x="218.5" y="114.7">G21</text>
<text x="314.7" y="114.7">D20</text>
<text x="220.5" y="125.6">J7</text>
<text x="314.7" y="120.1">B16</text>
<text x="314.7" y="125.6">A15</text>
<text x="220.1" y="131.1">K8</text>
<text x="314.7" y="131.1">B14</text>
<text x="314.7" y="136.6">F6</text>
<text x="218.6" y="142.1">D14</text>
<text x="314.7" y="142.1">C5</text>
<text x="218.7" y="147.6">A13</text>
<text x="314.7" y="147.6">D6</text>
<text x="218.7" y="153.1">B12</text>
<text x="314.7" y="153.1">F8</text>
<text x="218.7" y="158.6">A11</text>
<text x="314.7" y="158.6">C7</text>
<text x="218.6" y="164">D12</text>
<text x="314.7" y="164">C9</text>
<text x="218.7" y="169.5">E11</text>
<text x="314.7" y="169.5">D8</text>
<text x="218.5" y="175">G11</text>
<text x="314.7" y="175">D10</text>
<text x="219.2" y="235.4">J37</text>
<text x="218.7" y="240.9">K38</text>
<text x="218.6" y="251.8">H30</text>
<text x="314.7" y="246.3">A3</text>
<text x="218.5" y="257.3">G31</text>
<text x="314.7" y="262.8">M30</text>
<text x="218.9" y="268.3">F36</text>
<text x="218.7" y="279.3">E33</text>
<text x="314.7" y="279.3">F26</text>
<text x="218.9" y="284.7">F32</text>
<text x="218.6" y="295.7">C35</text>
<text x="218.9" y="301.2">F34</text>
<text x="218.5" y="312.2">G39</text>
<text x="218.7" y="317.7">A31</text>
<text x="314.7" y="312.2">F42</text>
<text x="314.7" y="317.7">C43</text>
<text x="314.7" y="323.2">D42</text>
<text x="219.2" y="328.6">J41</text>
<text x="314.7" y="328.6">F40</text>
<text x="218.7" y="334.1">K40</text>
<text x="314.7" y="334.1">C41</text>
<text x="314.7" y="339.6">C39</text>
<text x="218.9" y="345.1">F28</text>
<text x="314.7" y="345.1">D40</text>
<text x="218.5" y="350.6">G29</text>
<text x="314.7" y="350.6">D38</text>
<text x="314.7" y="356.1">B30</text>
<text x="218.7" y="361.6">E37</text>
<text x="314.7" y="361.6">A29</text>
<text x="218.5" y="367">G37</text>
<text x="314.7" y="367">B28</text>
<text x="218.6" y="372.5">D36</text>
<text x="314.7" y="372.5">D30</text>
<text x="218.7" y="378">A37</text>
<text x="218.7" y="383.5">B36</text>
<text x="314.7" y="378">D28</text>
<text x="314.7" y="383.5">B32</text>
<text x="218.7" y="389">A35</text>
<text x="314.7" y="389">A33</text>
<text x="218.6" y="394.5">D34</text>
<text x="314.7" y="394.5">B34</text>
<text x="457.3" y="403.6">Size</text>
<text x="474.6" y="403.1">Title:</text>
<text x="543.2" y="402.8">REV</text>
<text x="458.2" y="413.8">Date:</text>
<text x="458.7" y="408.9">C</text>
<text x="467.5" y="409.1">Page Name:</text>
<text x="469.1" y="413.8">Friday, September 12, 2025</text>
<text x="513" y="413.8">Sheet</text>
<text x="524" y="413.8">7</text>
<text x="532.2" y="413.8">of</text>
<text x="540.5" y="413.8">37</text>
<text x="543.2" y="408.3">V1.21</text>
</g>
<g font-size="2.5" fill="#004080">
<text x="226.4" y="28.6">EBI0_LP4_NC_LP5_WCK0_C</text>
<text x="226.4" y="34.1">EBI0_LP4_NC_LP5_WCK0_T</text>
<text x="226.4" y="45.1">EBI0_LP4_NC_LP5_WCK1_C</text>
<text x="226.4" y="50.6">EBI0_LP4_NC_LP5_WCK1_T</text>
<text x="226.4" y="61.6">EBI0_LP4_CK_C_LP5_CK_C</text>
<text x="283.6" y="61.6">EBI0_LP4_CS1_LP5_NC</text>
<text x="226.4" y="67">EBI0_LP4_CK_T_LP5_CK_T</text>
<text x="226.4" y="78">EBI0_LP4_CKE0_LP5_CS1</text>
<text x="226.4" y="83.5">EBI0_LP4_CKE1_LP5_CS0</text>
<text x="226.4" y="94.4">EBI0_LP4_DMI0_LP5_DMI1</text>
<text x="281.9" y="94.4">EBI0_LP4_DQ8_LP5_DQ0</text>
<text x="226.4" y="99.9">EBI0_LP4_DMI1_LP5_DMI0</text>
<text x="281.9" y="99.9">EBI0_LP4_DQ9_LP5_DQ1</text>
<text x="280.5" y="105.5">EBI0_LP4_DQ10_LP5_DQ2</text>
<text x="226.4" y="110.9">EBI0_LP4_DQS1_C_LP5_DQS0_C</text>
<text x="280.5" y="110.9">EBI0_LP4_DQ11_LP5_DQ3</text>
<text x="226.4" y="116.4">EBI0_LP4_DQS1_T_LP5_DQS0_T</text>
<text x="280.5" y="116.4">EBI0_LP4_DQ12_LP5_DQ4</text>
<text x="280.5" y="121.9">EBI0_LP4_DQ13_LP5_DQ5</text>
<text x="226.4" y="127.4">EBI0_LP4_DQS0_C_LP5_DQS1_C</text>
<text x="280.5" y="127.4">EBI0_LP4_DQ14_LP5_DQ6</text>
<text x="226.4" y="132.9">EBI0_LP4_DQS0_T_LP5_DQS1_T</text>
<text x="280.5" y="132.9">EBI0_LP4_DQ15_LP5_DQ7</text>
<text x="226.4" y="143.8">EBI0_LP4_CA0_LP5_CA0</text>
<text x="281.9" y="138.3">EBI0_LP4_DQ0_LP5_DQ8</text>
<text x="281.9" y="143.8">EBI0_LP4_DQ1_LP5_DQ9</text>
<text x="226.4" y="149.3">EBI0_LP4_CA1_LP5_CA1</text>
<text x="280.5" y="149.3">EBI0_LP4_DQ2_LP5_DQ10</text>
<text x="226.4" y="154.8">EBI0_LP4_CS0_LP5_CA2</text>
<text x="280.5" y="154.8">EBI0_LP4_DQ3_LP5_DQ11</text>
<text x="226.4" y="160.3">EBI0_LP4_CA2_LP5_CA3</text>
<text x="280.5" y="160.3">EBI0_LP4_DQ4_LP5_DQ12</text>
<text x="226.4" y="165.8">EBI0_LP4_CA3_LP5_CA4</text>
<text x="280.5" y="165.8">EBI0_LP4_DQ5_LP5_DQ13</text>
<text x="226.4" y="171.3">EBI0_LP4_CA4_LP5_CA5</text>
<text x="280.5" y="171.3">EBI0_LP4_DQ6_LP5_DQ14</text>
<text x="226.4" y="176.7">EBI0_LP4_CA5_LP5_CA6</text>
<text x="280.5" y="176.7">EBI0_LP4_DQ7_LP5_DQ15</text>
<text x="226.4" y="237.1">EBI1_LP4_NC_LP5_WCK0_C</text>
<text x="226.4" y="242.6">EBI1_LP4_NC_LP5_WCK0_T</text>
<text x="298.6" y="248.1">EBI01_CAL</text>
<text x="226.4" y="253.6">EBI1_LP4_NC_LP5_WCK1_C</text>
<text x="226.4" y="259">EBI1_LP4_NC_LP5_WCK1_T</text>
<text x="303.4" y="264.5">DNC_6</text>
<text x="226.4" y="270">EBI1_LP4_CA2_LP5_NC</text>
<text x="226.4" y="281">EBI1_LP4_CK_C_LP5_CK_C</text>
<text x="293.3" y="281">DDR_RESET_N</text>
<text x="226.4" y="286.5">EBI1_LP4_CK_T_LP5_CK_T</text>
<text x="226.4" y="297.5">EBI1_LP4_CKE0_LP5_CS0</text>
<text x="226.4" y="302.9">EBI1_LP4_CKE1_LP5_CS1</text>
<text x="226.4" y="313.9">EBI1_LP4_DMI0_LP5_DMI0</text>
<text x="281.9" y="313.9">EBI1_LP4_DQ0_LP5_DQ0</text>
<text x="226.4" y="319.4">EBI1_LP4_DMI1_LP5_DMI1</text>
<text x="281.9" y="319.4">EBI1_LP4_DQ1_LP5_DQ1</text>
<text x="281.9" y="324.9">EBI1_LP4_DQ2_LP5_DQ2</text>
<text x="226.4" y="335.9">EBI1_LP4_DQS0_T_LP5_DQS0_T</text>
<text x="226.4" y="330.4">EBI1_LP4_DQS0_C_LP5_DQS0_C</text>
<text x="281.9" y="330.4">EBI1_LP4_DQ3_LP5_DQ3</text>
<text x="281.9" y="335.9">EBI1_LP4_DQ4_LP5_DQ4</text>
<text x="281.9" y="341.3">EBI1_LP4_DQ5_LP5_DQ5</text>
<text x="226.4" y="346.8">EBI1_LP4_DQS1_C_LP5_DQS1_C</text>
<text x="281.9" y="346.8">EBI1_LP4_DQ6_LP5_DQ6</text>
<text x="226.4" y="352.3">EBI1_LP4_DQS1_T_LP5_DQS1_T</text>
<text x="281.9" y="352.3">EBI1_LP4_DQ7_LP5_DQ7</text>
<text x="281.9" y="357.8">EBI1_LP4_DQ8_LP5_DQ8</text>
<text x="226.4" y="363.3">EBI1_LP4_CA5_LP5_CA0</text>
<text x="281.9" y="363.3">EBI1_LP4_DQ9_LP5_DQ9</text>
<text x="226.4" y="368.8">EBI1_LP4_CA4_LP5_CA1</text>
<text x="279.2" y="368.8">EBI1_LP4_DQ10_LP5_DQ10</text>
<text x="226.4" y="374.3">EBI1_LP4_CA3_LP5_CA2</text>
<text x="279.2" y="374.3">EBI1_LP4_DQ11_LP5_DQ11</text>
<text x="226.4" y="379.8">EBI1_LP4_CS1_LP5_CA3</text>
<text x="279.2" y="379.8">EBI1_LP4_DQ12_LP5_DQ12</text>
<text x="226.4" y="385.2">EBI1_LP4_CS0_LP5_CA4</text>
<text x="279.2" y="385.2">EBI1_LP4_DQ13_LP5_DQ13</text>
<text x="226.4" y="390.7">EBI1_LP4_CA1_LP5_CA5</text>
<text x="279.2" y="390.7">EBI1_LP4_DQ14_LP5_DQ14</text>
<text x="226.4" y="396.2">EBI1_LP4_CA0_LP5_CA6</text>
<text x="279.2" y="396.2">EBI1_LP4_DQ15_LP5_DQ15</text>
</g>
<g font-size="2">
<text x="57.7" y="2.1">5</text>
<text x="167.4" y="2.1">4</text>
<text x="277.1" y="2.1">3</text>
<text x="386.8" y="2.1">2</text>
<text x="496.6" y="2.1">1</text>
<text x=".8" y="56">D</text>
<text x="552.2" y="56">D</text>
<text x=".8" y="158.9">C</text>
<text x="552.2" y="158.9">C</text>
<text x=".8" y="261.7">B</text>
<text x="552.2" y="261.7">B</text>
<text x=".8" y="364.6">A</text>
<text x="552.2" y="364.6">A</text>
<text x="57.7" y="416.3">5</text>
<text x="167.4" y="416.3">4</text>
<text x="277.1" y="416.3">3</text>
<text x="386.8" y="416.3">2</text>
<text x="496.6" y="416.3">1</text>
</g>
</svg>
